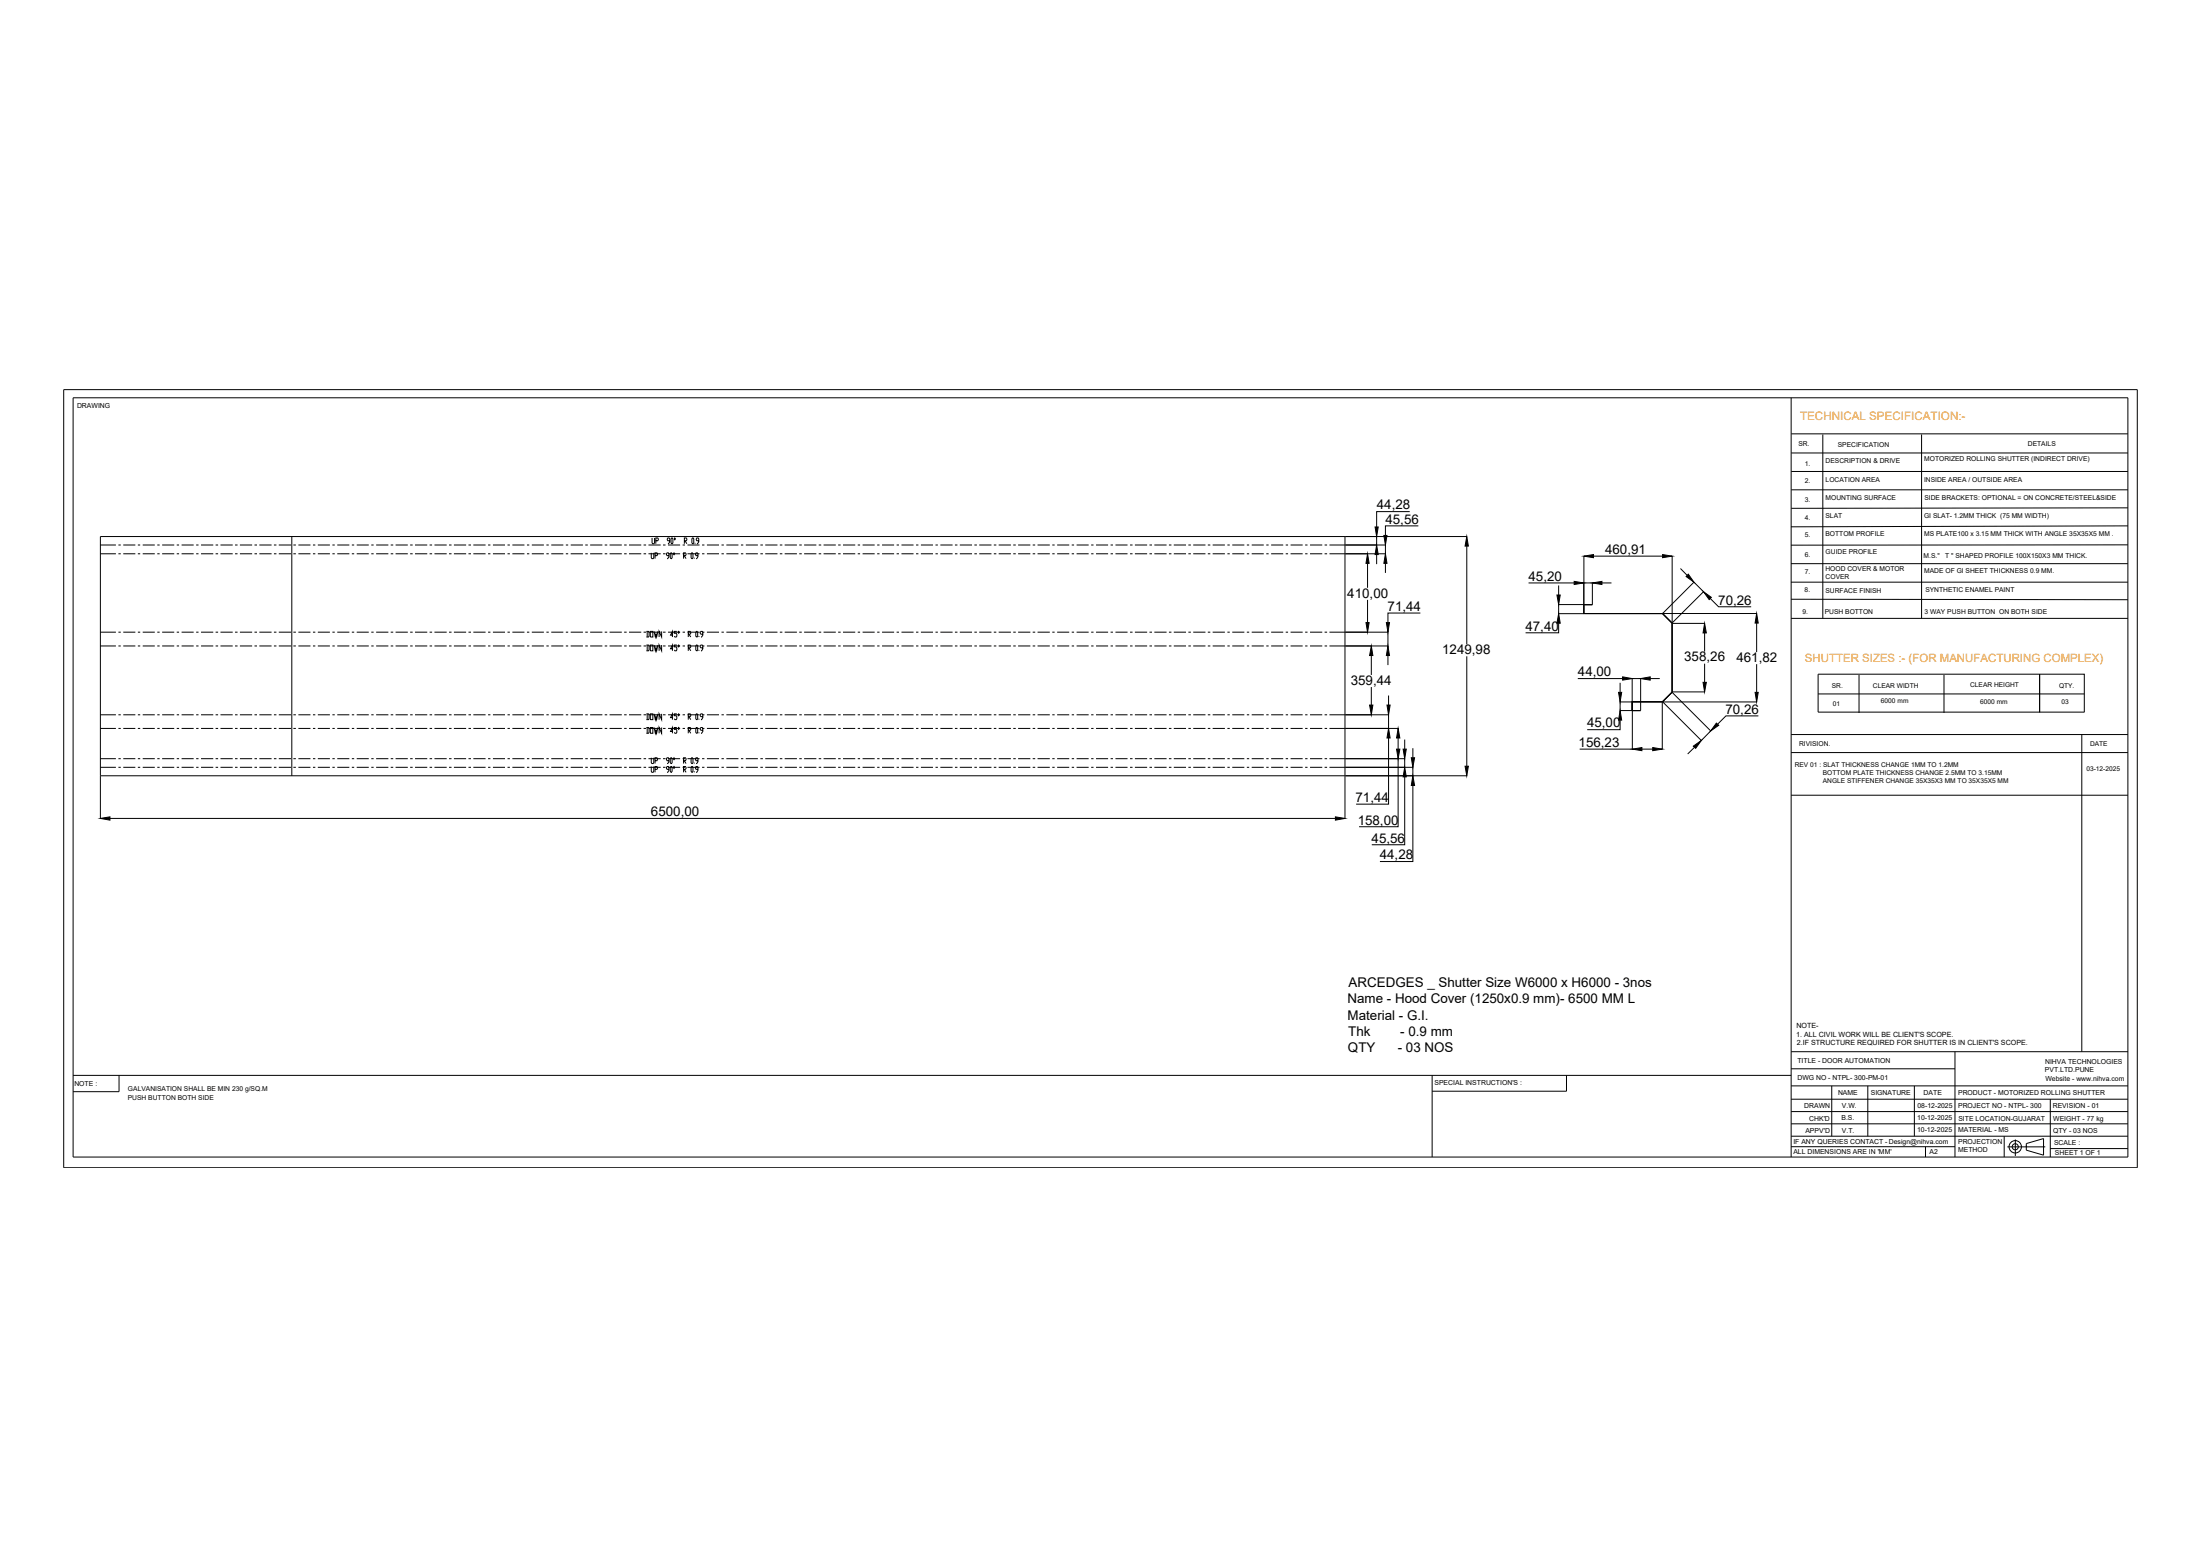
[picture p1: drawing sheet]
<svg xmlns="http://www.w3.org/2000/svg" width="594mm" height="420mm" viewBox="0 0 594 420" stroke-linecap="round" stroke-linejoin="round" font-family="sans-serif">
<!-- layer: 0 -->
<g fill="none" stroke="#000" stroke-width=".27">
<path d="M17.2 105.2h559.9v210.1h-559.9zM19.7 107.4h554.9v205h-554.9zM483.7 107.4v205M483.7 117.2h90.9M492.2 117.3v49.7M518.9 117.3v49.7M380.7 138.1h-9v4.2M483.7 122.3h90.9M483.7 127.3h90.9M483.7 132.3h90.9M574.6 137.1l-90.9 .2M27.1 147.2h4.2"/>
<path d="M27.1 149.5h4.2M27.1 144.9h336.1v64.6h-336.1zM32 147.2h.6M32 149.5h.6M33.3 147.2h3.2M33.3 149.5h3.2M37.2 147.2h.7M37.2 149.5h.7M38.5 147.2h3.3M38.5 149.5h3.3M42.5 147.2h.6M42.5 149.5h.6"/>
<path d="M43.8 147.2h3.2M43.8 149.5h3.2M47.7 147.2h.7M47.7 149.5h.7M49 147.2h3.3M49 149.5h3.3M53 147.2h.6M53 149.5h.6M54.3 147.2h3.3M54.3 149.5h3.3M58.2 147.2h.7M58.2 149.5h.7"/>
<path d="M59.5 147.2h3.3M59.5 149.5h3.3M63.5 147.2h.6M63.5 149.5h.6M64.8 147.2h3.3M64.8 149.5h3.3M68.7 147.2h.7M68.7 149.5h.7M70 147.2h3.3M70 149.5h3.3M74 147.2h.6M74 149.5h.6"/>
<path d="M75.3 147.2h3.3M75.3 149.5h3.3M78.8 144.9v64.6M79.2 147.2h.7M79.2 149.5h.7M80.6 147.2h3.2M80.6 149.5h3.2M84.5 147.2h.6M84.5 149.5h.6M85.8 147.2h3.3M85.8 149.5h3.3M89.8 147.2h.6"/>
<path d="M89.8 149.5h.6M91.1 147.2h3.2M91.1 149.5h3.2M95 147.2h.6M95 149.5h.6M96.3 147.2h3.3M96.3 149.5h3.3M100.3 147.2h.6M100.3 149.5h.6M101.6 147.2h3.3M101.6 149.5h3.3M105.5 147.2h.7"/>
<path d="M105.5 149.5h.7M106.8 147.2h3.3M106.8 149.5h3.3M110.8 147.2h.6M110.8 149.5h.6M112.1 147.2h3.3M112.1 149.5h3.3M116 147.2h.7M116 149.5h.7M117.3 147.2h3.3M117.3 149.5h3.3M121.3 147.2h.6"/>
<path d="M121.3 149.5h.6M122.6 147.2h3.3M122.6 149.5h3.3M126.5 147.2h.7M126.5 149.5h.7M127.8 147.2h3.3M127.8 149.5h3.3M131.8 147.2h.6M131.8 149.5h.6M133.1 147.2h3.3M133.1 149.5h3.3M137 147.2h.7"/>
<path d="M137 149.5h.7M138.4 147.2h3.2M138.4 149.5h3.2M142.3 147.2h.6M142.3 149.5h.6M143.6 147.2h3.3M143.6 149.5h3.3M147.5 147.2h.7M147.5 149.5h.7M148.9 147.2h3.2M148.9 149.5h3.2M152.8 147.2h.6"/>
<path d="M152.8 149.5h.6M154.1 147.2h3.3M154.1 149.5h3.3M158 147.2h.7M158 149.5h.7M159.4 147.2h3.3M159.4 149.5h3.3M163.3 147.2h.7M163.3 149.5h.7M164.6 147.2h3.3M164.6 149.5h3.3M168.5 147.2h.7"/>
<path d="M168.5 149.5h.7M169.9 147.2h3.3M169.9 149.5h3.3M173.8 147.2h.7M173.8 149.5h.7M175.1 147.2h3.3M175.1 149.5h3.3M175.9 149.3v1.3l.1 .2h.4l.1-.2v-1.3M176.1 145.3v1.3l.1 .2h.4l.2-.2v-1.3M176.9 150h.5l.2-.2-.2-.5h-.5v1.5M177.1 146h.5l.2-.2-.2-.5h-.5v1.5M179 147.2h.7"/>
<path d="M179 149.5h.7M180.4 147.2h3.3M180.4 149.5h3.3M180.7 150h-.6l-.1-.2 .1-.5h.4l.2 .2v.8l-.6 .5M180.9 146h-.5l-.2-.2 .2-.5h.3l.2 .2v.8l-.5 .5M181.2 149.3l.3 .2v1.1l-.2 .2-.3-.2v-1.1zM181.4 145.3l.3 .2v1.1l-.2 .2-.3-.2v-1.1zM182 149.3l.2 .2-.2 .3-.2-.3zM182.2 145.3l.2 .2-.2 .3-.2-.3zM184.3 147.2h.7M184.3 149.5h.7M184.6 150h.5l.2-.2-.2-.5h-.5v1.5"/>
<path d="M184.8 150l.5 .8M184.8 146h.5l.2-.2-.2-.5h-.5v1.5M185 146l.5 .8M185.6 147.2h3.3M185.6 149.5h3.3M186.8 149.3l.3 .2v1.1l-.1 .2-.4-.2v-1.1zM187 145.3l.3 .2v1.1l-.1 .2-.4-.2v-1.1zM187.5 150.6v.2M187.7 146.6v.2M188.5 150h-.5l-.2-.2 .2-.5h.3l.2 .2v.8l-.5 .5M188.7 146h-.5l-.2-.2 .2-.5h.3l.2 .2v.8l-.5 .5M189.6 147.2h.6"/>
<path d="M189.6 149.5h.6M190.9 147.2h3.3M190.9 149.5h3.3M194.8 147.2h.7M194.8 149.5h.7M196.1 147.2h3.3M196.1 149.5h3.3M200.1 147.2h.6M200.1 149.5h.6M201.4 147.2h3.3M201.4 149.5h3.3M205.3 147.2h.7"/>
<path d="M205.3 149.5h.7M206.6 147.2h3.3M206.6 149.5h3.3M210.6 147.2h.7M210.6 149.5h.7M211.9 147.2h3.3M211.9 149.5h3.3M215.8 147.2h.7M215.8 149.5h.7M217.1 147.2h3.3M217.1 149.5h3.3M221.1 147.2h.7"/>
<path d="M221.1 149.5h.7M222.4 147.2h3.3M222.4 149.5h3.3M226.3 147.2h.7M226.3 149.5h.7M227.6 147.2h3.3M227.6 149.5h3.3M231.6 147.2h.7M231.6 149.5h.7M232.9 147.2h3.3M232.9 149.5h3.3M236.9 147.2h.6"/>
<path d="M236.9 149.5h.6M238.2 147.2h3.2M238.2 149.5h3.2M242.1 147.2h.7M242.1 149.5h.7M243.4 147.2h3.3M243.4 149.5h3.3M247.4 147.2h.6M247.4 149.5h.6M248.7 147.2h3.2M248.7 149.5h3.2M252.6 147.2h.7"/>
<path d="M252.6 149.5h.7M253.9 147.2h3.3M253.9 149.5h3.3M257.9 147.2h.6M257.9 149.5h.6M259.2 147.2h3.3M259.2 149.5h3.3M263.1 147.2h.7M263.1 149.5h.7M264.4 147.2h3.3M264.4 149.5h3.3M268.4 147.2h.6"/>
<path d="M268.4 149.5h.6M269.7 147.2h3.3M269.7 149.5h3.3M273.6 147.2h.7M273.6 149.5h.7M274.9 147.2h3.3M274.9 149.5h3.3M278.9 147.2h.6M278.9 149.5h.6M280.2 147.2h3.3M280.2 149.5h3.3M284.2 147.2h.6"/>
<path d="M284.2 149.5h.6M285.5 147.2h3.2M285.5 149.5h3.2M289.4 147.2h.6M289.4 149.5h.6M290.7 147.2h3.3M290.7 149.5h3.3M294.7 147.2h.6M294.7 149.5h.6M296 147.2h3.2M296 149.5h3.2M299.9 147.2h.6"/>
<path d="M299.9 149.5h.6M301.2 147.2h3.3M301.2 149.5h3.3M305.2 147.2h.6M305.2 149.5h.6M306.5 147.2h3.3M306.5 149.5h3.3M310.4 147.2h.7M310.4 149.5h.7M311.7 147.2h3.3M311.7 149.5h3.3M315.7 147.2h.6"/>
<path d="M315.7 149.5h.6M317 147.2h3.3M317 149.5h3.3M320.9 147.2h.7M320.9 149.5h.7M322.2 147.2h3.3M322.2 149.5h3.3M326.2 147.2h.6M326.2 149.5h.6M327.5 147.2h3.3M327.5 149.5h3.3M331.4 147.2h.7"/>
<path d="M331.4 149.5h.7M332.8 147.2h3.2M332.8 149.5h3.2M336.7 147.2h.6M336.7 149.5h.6M338 147.2h3.3M338 149.5h3.3M341.9 147.2h.7M341.9 149.5h.7M343.3 147.2h3.2M343.3 149.5h3.2M347.2 147.2h.6"/>
<path d="M347.2 149.5h.6M348.5 147.2h3.3M348.5 149.5h3.3M352.4 147.2h.7M352.4 149.5h.7M353.8 147.2h3.3M353.8 149.5h3.3M357.7 147.2h.7M357.7 149.5h.7M359 147.2h4.2M359 149.5h4.2M363.3 147.2h10.9l-.1 2.3h-10.8"/>
<path d="M363.3 144.9h32.8M369.3 152.1v6.6M371.7 144.9v2.3M371.7 149.7v2.6M374.1 152.1v2.6M383 142h-8.9v2.6M396.1 147.5v26.5M412.8 157.4h12.3M420.9 158.1v2.6M427.7 157.3v8.3M427.7 157.4h2.3M427.7 150.1v15.6l-.1-.1"/>
<path d="M430 157.3v6l-2.3 .1M430.3 150.2h18.7M432.6 157.4h2.6M451.5 150.1v36.7M453.8 153.5l1.8 1.9M457.4 157.2l2.6 2.6M457.5 157.2l-8.6 8.5 2.6 2.6M460.1 159.7l-8.6 8.5M483.6 152.2h91M483.6 157.2h91M574.6 147.1l-91 .1M574.6 142l-91 .3"/>
<path d="M27.1 170.7h4.2M27.1 174.4h4.2M32 170.7h.6M32 174.4h.6M33.3 170.7h3.2M33.3 174.4h3.2M37.2 170.7h.7M37.2 174.4h.7M38.5 170.7h3.3M38.5 174.4h3.3M42.5 170.7h.6M42.5 174.4h.6"/>
<path d="M43.8 170.7h3.2M43.8 174.4h3.2M47.7 170.7h.7M47.7 174.4h.7M49 170.7h3.3M49 174.4h3.3M53 170.7h.6M53 174.4h.6M54.3 170.7h3.3M54.3 174.4h3.3M58.2 170.7h.7M58.2 174.4h.7"/>
<path d="M59.5 170.7h3.3M59.5 174.4h3.3M63.5 170.7h.6M63.5 174.4h.6M64.8 170.7h3.3M64.8 174.4h3.3M68.7 170.7h.7M68.7 174.4h.7M70 170.7h3.3M70 174.4h3.3M74 170.7h.6M74 174.4h.6"/>
<path d="M75.3 170.7h3.3M75.3 174.4h3.3M79.2 170.7h.7M79.2 174.4h.7M80.6 170.7h3.2M80.6 174.4h3.2M84.5 170.7h.6M84.5 174.4h.6M85.8 170.7h3.3M85.8 174.4h3.3M89.8 170.7h.6M89.8 174.4h.6"/>
<path d="M91.1 170.7h3.2M91.1 174.4h3.2M95 170.7h.6M95 174.4h.6M96.3 170.7h3.3M96.3 174.4h3.3M100.3 170.7h.6M100.3 174.4h.6M101.6 170.7h3.3M101.6 174.4h3.3M105.5 170.7h.7M105.5 174.4h.7"/>
<path d="M106.8 170.7h3.3M106.8 174.4h3.3M110.8 170.7h.6M110.8 174.4h.6M112.1 170.7h3.3M112.1 174.4h3.3M116 170.7h.7M116 174.4h.7M117.3 170.7h3.3M117.3 174.4h3.3M121.3 170.7h.6M121.3 174.4h.6"/>
<path d="M122.6 170.7h3.3M122.6 174.4h3.3M126.5 170.7h.7M126.5 174.4h.7M127.8 170.7h3.3M127.8 174.4h3.3M131.8 170.7h.6M131.8 174.4h.6M133.1 170.7h3.3M133.1 174.4h3.3M137 170.7h.7M137 174.4h.7"/>
<path d="M138.4 170.7h3.2M138.4 174.4h3.2M142.3 170.7h.6M142.3 174.4h.6M143.6 170.7h3.3M143.6 174.4h3.3M147.5 170.7h.7M147.5 174.4h.7M148.9 170.7h3.2M148.9 174.4h3.2M152.8 170.7h.6M152.8 174.4h.6"/>
<path d="M154.1 170.7h3.3M154.1 174.4h3.3M158 170.7h.7M158 174.4h.7M159.4 170.7h3.3M159.4 174.4h3.3M163.3 170.7h.7M163.3 174.4h.7M164.6 170.7h3.3M164.6 174.4h3.3M168.5 170.7h.7M168.5 174.4h.7"/>
<path d="M169.9 170.7h3.3M169.9 174.4h3.3M173.8 170.7h.7M173.8 174.4h.7M174.6 170.5h.5l.2 .2v1.1l-.2 .2h-.5M174.6 174.2h.5l.2 .2v1.1l-.2 .2h-.5M174.8 170.5v1.5M174.8 174.2v1.5M175.1 170.7h3.3M175.1 174.4h3.3M175.6 170.5h.7v1.5h-.7zM175.6 174.2h.7v1.5h-.7z"/>
<path d="M176.6 170.5l.4 1.5 .1-.7 .2 .7 .3-1.5M176.6 174.2l.4 1.5 .1-.8 .2 .8 .3-1.5M178.7 170.5v1.5l-.7-1.5v1.5M178.7 174.2v1.5l-.7-1.5v1.5M179 170.7h.7M179 174.4h.7M180.4 170.7h3.3M180.4 174.4h3.3M181.8 171.5h-.7l.5-1v1.5M181.8 175.2h-.7l.5-1v1.5M182.8 170.5h-.7v.5h.5l.2 .3-.2 .7h-.3l-.2-.2M182.8 174.2h-.7v.5h.5l.2 .2-.2 .8h-.3l-.2-.2"/>
<path d="M183.3 170.5l.1 .2-.1 .3-.2-.3zM183.3 174.2l.1 .2-.1 .3-.2-.3zM184.3 170.7h.7M184.3 174.4h.7M185.6 170.7h3.3M185.6 174.4h3.3M185.9 171.3h.5l.1-.3-.1-.5h-.5v1.5M185.9 174.9h.5l.1-.2-.1-.5h-.5v1.5M186 171.3l.5 .7M186 174.9l.5 .8M188.1 170.5l.3 .2-.2 1.3-.3-.2zM188.1 174.2l.3 .2v1.1l-.2 .2-.3-.2v-1.1z"/>
<path d="M188.7 171.8v.2M188.7 175.5v.2M189.6 170.7h.6M189.6 174.4h.6M189.8 171.3h-.5l-.2-.3 .2-.5h.3l.2 .2v.8l-.5 .5M189.8 174.9h-.5l-.2-.2 .2-.5h.3l.2 .2v.8l-.5 .5M190.9 170.7h3.3M190.9 174.4h3.3M194.8 170.7h.7M194.8 174.4h.7M196.1 170.7h3.3M196.1 174.4h3.3"/>
<path d="M200.1 170.7h.6M200.1 174.4h.6M201.4 170.7h3.3M201.4 174.4h3.3M205.3 170.7h.7M205.3 174.4h.7M206.6 170.7h3.3M206.6 174.4h3.3M210.6 170.7h.7M210.6 174.4h.7M211.9 170.7h3.3M211.9 174.4h3.3"/>
<path d="M215.8 170.7h.7M215.8 174.4h.7M217.1 170.7h3.3M217.1 174.4h3.3M221.1 170.7h.7M221.1 174.4h.7M222.4 170.7h3.3M222.4 174.4h3.3M226.3 170.7h.7M226.3 174.4h.7M227.6 170.7h3.3M227.6 174.4h3.3"/>
<path d="M231.6 170.7h.7M231.6 174.4h.7M232.9 170.7h3.3M232.9 174.4h3.3M236.9 170.7h.6M236.9 174.4h.6M238.2 170.7h3.2M238.2 174.4h3.2M242.1 170.7h.7M242.1 174.4h.7M243.4 170.7h3.3M243.4 174.4h3.3"/>
<path d="M247.4 170.7h.6M247.4 174.4h.6M248.7 170.7h3.2M248.7 174.4h3.2M252.6 170.7h.7M252.6 174.4h.7M253.9 170.7h3.3M253.9 174.4h3.3M257.9 170.7h.6M257.9 174.4h.6M259.2 170.7h3.3M259.2 174.4h3.3"/>
<path d="M263.1 170.7h.7M263.1 174.4h.7M264.4 170.7h3.3M264.4 174.4h3.3M268.4 170.7h.6M268.4 174.4h.6M269.7 170.7h3.3M269.7 174.4h3.3M273.6 170.7h.7M273.6 174.4h.7M274.9 170.7h3.3M274.9 174.4h3.3"/>
<path d="M278.9 170.7h.6M278.9 174.4h.6M280.2 170.7h3.3M280.2 174.4h3.3M284.2 170.7h.6M284.2 174.4h.6M285.5 170.7h3.2M285.5 174.4h3.2M289.4 170.7h.6M289.4 174.4h.6M290.7 170.7h3.3M290.7 174.4h3.3"/>
<path d="M294.7 170.7h.6M294.7 174.4h.6M296 170.7h3.2M296 174.4h3.2M299.9 170.7h.6M299.9 174.4h.6M301.2 170.7h3.3M301.2 174.4h3.3M305.2 170.7h.6M305.2 174.4h.6M306.5 170.7h3.3M306.5 174.4h3.3"/>
<path d="M310.4 170.7h.7M310.4 174.4h.7M311.7 170.7h3.3M311.7 174.4h3.3M315.7 170.7h.6M315.7 174.4h.6M317 170.7h3.3M317 174.4h3.3M320.9 170.7h.7M320.9 174.4h.7M322.2 170.7h3.3M322.2 174.4h3.3"/>
<path d="M326.2 170.7h.6M326.2 174.4h.6M327.5 170.7h3.3M327.5 174.4h3.3M331.4 170.7h.7M331.4 174.4h.7M332.8 170.7h3.2M332.8 174.4h3.2M336.7 170.7h.6M336.7 174.4h.6M338 170.7h3.3M338 174.4h3.3"/>
<path d="M341.9 170.7h.7M341.9 174.4h.7M343.3 170.7h3.2M343.3 174.4h3.2M347.2 170.7h.6M347.2 174.4h.6M348.5 170.7h3.3M348.5 174.4h3.3M352.4 170.7h.7M352.4 174.4h.7M353.8 170.7h3.3M353.8 174.4h3.3"/>
<path d="M357.7 170.7h.7M357.7 174.4h.7M359 170.7h4.2M359 174.4h4.2M363.3 170.7h11.5v3.7h-11.5M369.3 162v6.1M370.3 177v5.3M374.8 177v2.6M383.6 165.5h-8.8v2.6M396.1 177.2v29.7M420.8 163.3h9.2M420.9 168.3v2.6h-8.9"/>
<path d="M420.9 163.3v2.4M427.7 165.6h.1M427.7 165.6l46.7 .1M427.7 163.3l-.1 .1M448.9 165.6l2.6 2.6M448.9 165.7h.1M448.9 165.7h-28.1M451.5 168.3v18.5M451.5 168.3h.1M451.5 168.2v.1M451.6 168.3h8.8M460.3 170.9v5.1"/>
<path d="M460.3 179.2v5M461.8 161.6l2.3 2.2h8.8M474.4 168.2v7.9M474.4 179.3v7.7M483.7 161.8l90.9 .1M483.7 167h90.9M27.1 193h4.2M27.1 196.7h4.2M32 193h.6M32 196.7h.6M33.3 193h3.2M33.3 196.7h3.2"/>
<path d="M37.2 193h.7M37.2 196.7h.7M38.5 193h3.3M38.5 196.7h3.3M42.5 193h.6M42.5 196.7h.6M43.8 193h3.2M43.8 196.7h3.2M47.7 193h.7M47.7 196.7h.7M49 193h3.3M49 196.7h3.3"/>
<path d="M53 193h.6M53 196.7h.6M54.3 193h3.3M54.3 196.7h3.3M58.2 193h.7M58.2 196.7h.7M59.5 193h3.3M59.5 196.7h3.3M63.5 193h.6M63.5 196.7h.6M64.8 193h3.3M64.8 196.7h3.3"/>
<path d="M68.7 193h.7M68.7 196.7h.7M70 193h3.3M70 196.7h3.3M74 193h.6M74 196.7h.6M75.3 193h3.3M75.3 196.7h3.3M79.2 193h.7M79.2 196.7h.7M80.6 193h3.2M80.6 196.7h3.2"/>
<path d="M84.5 193h.6M84.5 196.7h.6M85.8 193h3.3M85.8 196.7h3.3M89.8 193h.6M89.8 196.7h.6M91.1 193h3.2M91.1 196.7h3.2M95 193h.6M95 196.7h.6M96.3 193h3.3M96.3 196.7h3.3"/>
<path d="M100.3 193h.6M100.3 196.7h.6M101.6 193h3.3M101.6 196.7h3.3M105.5 193h.7M105.5 196.7h.7M106.8 193h3.3M106.8 196.7h3.3M110.8 193h.6M110.8 196.7h.6M112.1 193h3.3M112.1 196.7h3.3"/>
<path d="M116 193h.7M116 196.7h.7M117.3 193h3.3M117.3 196.7h3.3M121.3 193h.6M121.3 196.7h.6M122.6 193h3.3M122.6 196.7h3.3M126.5 193h.7M126.5 196.7h.7M127.8 193h3.3M127.8 196.7h3.3"/>
<path d="M131.8 193h.6M131.8 196.7h.6M133.1 193h3.3M133.1 196.7h3.3M137 193h.7M137 196.7h.7M138.4 193h3.2M138.4 196.7h3.2M142.3 193h.6M142.3 196.7h.6M143.6 193h3.3M143.6 196.7h3.3"/>
<path d="M147.5 193h.7M147.5 196.7h.7M148.9 193h3.2M148.9 196.7h3.2M152.8 193h.6M152.8 196.7h.6M154.1 193h3.3M154.1 196.7h3.3M158 193h.7M158 196.7h.7M159.4 193h3.3M159.4 196.7h3.3"/>
<path d="M163.3 193h.7M163.3 196.7h.7M164.6 193h3.3M164.6 196.7h3.3M168.5 193h.7M168.5 196.7h.7M169.9 193h3.3M169.9 196.7h3.3M173.8 193h.7M173.8 196.7h.7M174.6 192.8h.5l.2 .2v1.1l-.2 .2h-.5M174.6 196.4h.5l.2 .3v1.1l-.2 .2h-.5"/>
<path d="M174.8 192.8v1.5M174.8 196.4v1.6M175.1 193h3.3M175.1 196.7h3.3M175.6 192.8h.7v1.5h-.7zM175.6 196.4h.7v1.6h-.7zM176.6 192.8l.4 1.5 .1-.8 .2 .8 .3-1.5M176.6 196.4l.4 1.6 .1-.8 .2 .8 .3-1.6M178.7 192.8v1.5l-.7-1.5v1.5M178.7 196.4v1.6l-.7-1.6v1.6M179 193h.7M179 196.7h.7"/>
<path d="M180.4 193h3.3M180.4 196.7h3.3M181.8 193.8h-.7l.5-1v1.5M181.8 197.5h-.7l.5-1.1v1.6M182.8 192.8h-.7v.5h.5l.2 .2-.2 .8h-.3l-.2-.2M182.8 196.4h-.7v.5h.5l.2 .3-.2 .8h-.3l-.2-.2M183.3 192.8l.1 .2-.1 .3-.2-.3zM183.3 196.4l.1 .3-.1 .2-.2-.2zM184.3 193h.7M184.3 196.7h.7M185.6 193h3.3M185.6 196.7h3.3"/>
<path d="M185.9 193.5h.5l.1-.2-.1-.5h-.5v1.5M185.9 197.2h.5l.1-.3-.1-.5h-.5v1.6M186 193.5l.5 .8M186 197.2l.5 .8M188.1 192.8l.3 .2v1.1l-.2 .2-.3-.2v-1.1zM188.1 196.4l.3 .3v1.1l-.2 .2-.3-.2v-1.1zM188.7 194.1v.2M188.7 197.8v.2M189.6 193h.6M189.6 196.7h.6M189.8 193.5h-.5l-.2-.2 .2-.5h.3l.2 .2v.8l-.5 .5M189.8 197.2h-.5l-.2-.3 .2-.5h.3l.2 .3v.8l-.5 .5"/>
<path d="M190.9 193h3.3M190.9 196.7h3.3M194.8 193h.7M194.8 196.7h.7M196.1 193h3.3M196.1 196.7h3.3M200.1 193h.6M200.1 196.7h.6M201.4 193h3.3M201.4 196.7h3.3M205.3 193h.7M205.3 196.7h.7"/>
<path d="M206.6 193h3.3M206.6 196.7h3.3M210.6 193h.7M210.6 196.7h.7M211.9 193h3.3M211.9 196.7h3.3M215.8 193h.7M215.8 196.7h.7M217.1 193h3.3M217.1 196.7h3.3M221.1 193h.7M221.1 196.7h.7"/>
<path d="M222.4 193h3.3M222.4 196.7h3.3M226.3 193h.7M226.3 196.7h.7M227.6 193h3.3M227.6 196.7h3.3M231.6 193h.7M231.6 196.7h.7M232.9 193h3.3M232.9 196.7h3.3M236.9 193h.6M236.9 196.7h.6"/>
<path d="M238.2 193h3.2M238.2 196.7h3.2M242.1 193h.7M242.1 196.7h.7M243.4 193h3.3M243.4 196.7h3.3M247.4 193h.6M247.4 196.7h.6M248.7 193h3.2M248.7 196.7h3.2M252.6 193h.7M252.6 196.7h.7"/>
<path d="M253.9 193h3.3M253.9 196.7h3.3M257.9 193h.6M257.9 196.7h.6M259.2 193h3.3M259.2 196.7h3.3M263.1 193h.7M263.1 196.7h.7M264.4 193h3.3M264.4 196.7h3.3M268.4 193h.6M268.4 196.7h.6"/>
<path d="M269.7 193h3.3M269.7 196.7h3.3M273.6 193h.7M273.6 196.7h.7M274.9 193h3.3M274.9 196.7h3.3M278.9 193h.6M278.9 196.7h.6M280.2 193h3.3M280.2 196.7h3.3M284.2 193h.6M284.2 196.7h.6"/>
<path d="M285.5 193h3.2M285.5 196.7h3.2M289.4 193h.6M289.4 196.7h.6M290.7 193h3.3M290.7 196.7h3.3M294.7 193h.6M294.7 196.7h.6M296 193h3.2M296 196.7h3.2M299.9 193h.6M299.9 196.7h.6"/>
<path d="M301.2 193h3.3M301.2 196.7h3.3M305.2 193h.6M305.2 196.7h.6M306.5 193h3.3M306.5 196.7h3.3M310.4 193h.7M310.4 196.7h.7M311.7 193h3.3M311.7 196.7h3.3M315.7 193h.6M315.7 196.7h.6"/>
<path d="M317 193h3.3M317 196.7h3.3M320.9 193h.7M320.9 196.7h.7M322.2 193h3.3M322.2 196.7h3.3M326.2 193h.6M326.2 196.7h.6M327.5 193h3.3M327.5 196.7h3.3M331.4 193h.7M331.4 196.7h.7"/>
<path d="M332.8 193h3.2M332.8 196.7h3.2M336.7 193h.6M336.7 196.7h.6M338 193h3.3M338 196.7h3.3M341.9 193h.7M341.9 196.7h.7M343.3 193h3.2M343.3 196.7h3.2M347.2 193h.6M347.2 196.7h.6"/>
<path d="M348.5 193h3.3M348.5 196.7h3.3M352.4 193h.7M352.4 196.7h.7M353.8 193h3.3M353.8 196.7h3.3M357.7 193h.7M357.7 196.7h.7M359 193h4.2M359 196.7h4.2M363.3 193h11.7M363.3 196.7h14.3"/>
<path d="M370.3 185.5v4.9M375 199.3v17.8h-8.8M375 187.8v2.6M375 193v3.7M377.5 199.3v3M379.3 199.7v2.6M426.1 183.2h12.1M437.5 194.5v2.5h-8.9M437.5 184.4v2.6M440.7 191.8l.1 .1M440.7 183.1l.1 19.2M440.7 183.2h2.3"/>
<path d="M440.8 189.5l-.1 2.3M443 183.1v8.7M445.6 183.2h2.6M448.9 189.5l-8.2 .1M448.9 189.5v12.8M448.9 189.4v.1M451.5 186.8v.1M451.5 186.9l10.5 10.5M451.5 186.9l-2.6 2.6 10.6 10.5M451.5 186.9l-2.6 2.6M451.6 186.8h8.8M462 197.4l-2.6 2.6"/>
<path d="M474.4 189.5h-36.9l-.1 2.4h5.6l-2.3-.1M474.8 193.3h-8.7l-2.3 2.3M483.7 198.3h90.9M491 187.4h71.8M502 182.3v10.2M524.9 182.3v10.2M550.8 182v10.3M562.2 198.3v85.7M562.8 192.3h-71.8v-10.3h71.8v10.3M27.1 204.9h4.2M27.1 207.2h4.2M27.1 209.6v11.5"/>
<path d="M32 204.9h.6M32 207.2h.6M33.3 204.9h3.2M33.3 207.2h3.2M37.2 204.9h.7M37.2 207.2h.7M38.5 204.9h3.3M38.5 207.2h3.3M42.5 204.9h.6M42.5 207.2h.6M43.8 204.9h3.2M43.8 207.2h3.2"/>
<path d="M47.7 204.9h.7M47.7 207.2h.7M49 204.9h3.3M49 207.2h3.3M53 204.9h.6M53 207.2h.6M54.3 204.9h3.3M54.3 207.2h3.3M58.2 204.9h.7M58.2 207.2h.7M59.5 204.9h3.3M59.5 207.2h3.3"/>
<path d="M63.5 204.9h.6M63.5 207.2h.6M64.8 204.9h3.3M64.8 207.2h3.3M68.7 204.9h.7M68.7 207.2h.7M70 204.9h3.3M70 207.2h3.3M74 204.9h.6M74 207.2h.6M75.3 204.9h3.3M75.3 207.2h3.3"/>
<path d="M79.2 204.9h.7M79.2 207.2h.7M80.6 204.9h3.2M80.6 207.2h3.2M84.5 204.9h.6M84.5 207.2h.6M85.8 204.9h3.3M85.8 207.2h3.3M89.8 204.9h.6M89.8 207.2h.6M91.1 204.9h3.2M91.1 207.2h3.2"/>
<path d="M95 204.9h.6M95 207.2h.6M96.3 204.9h3.3M96.3 207.2h3.3M100.3 204.9h.6M100.3 207.2h.6M101.6 204.9h3.3M101.6 207.2h3.3M105.5 204.9h.7M105.5 207.2h.7M106.8 204.9h3.3M106.8 207.2h3.3"/>
<path d="M110.8 204.9h.6M110.8 207.2h.6M112.1 204.9h3.3M112.1 207.2h3.3M116 204.9h.7M116 207.2h.7M117.3 204.9h3.3M117.3 207.2h3.3M121.3 204.9h.6M121.3 207.2h.6M122.6 204.9h3.3M122.6 207.2h3.3"/>
<path d="M126.5 204.9h.7M126.5 207.2h.7M127.8 204.9h3.3M127.8 207.2h3.3M131.8 204.9h.6M131.8 207.2h.6M133.1 204.9h3.3M133.1 207.2h3.3M137 204.9h.7M137 207.2h.7M138.4 204.9h3.2M138.4 207.2h3.2"/>
<path d="M142.3 204.9h.6M142.3 207.2h.6M143.6 204.9h3.3M143.6 207.2h3.3M147.5 204.9h.7M147.5 207.2h.7M148.9 204.9h3.2M148.9 207.2h3.2M152.8 204.9h.6M152.8 207.2h.6M154.1 204.9h3.3M154.1 207.2h3.3"/>
<path d="M158 204.9h.7M158 207.2h.7M159.4 204.9h3.3M159.4 207.2h3.3M163.3 204.9h.7M163.3 207.2h.7M164.6 204.9h3.3M164.6 207.2h3.3M168.5 204.9h.7M168.5 207.2h.7M169.9 204.9h3.3M169.9 207.2h3.3"/>
<path d="M173.8 204.9h.7M173.8 207.2h.7M175.1 204.9h3.3M175.1 207.2h3.3M175.9 204.6v1.3l.1 .3h.4l.1-.3v-1.3M175.9 207v1.3l.1 .2h.4l.1-.2v-1.3M176.9 205.4h.5l.2-.3-.2-.5h-.5v1.6M176.9 207.7h.5l.2-.2-.2-.5h-.5v1.5M179 204.9h.7M179 207.2h.7M180.4 204.9h3.3M180.4 207.2h3.3"/>
<path d="M180.7 205.4h-.6l-.1-.3 .1-.5h.4l.2 .3v.8l-.6 .5M180.7 207.7h-.6l-.1-.2 .1-.5h.4l.2 .2v.8l-.6 .5M181.2 204.6l.3 .3v1l-.2 .3-.3-.3v-1zM181.2 207l.3 .2-.2 1.3-.3-.2zM182 204.6l.2 .3-.2 .2-.2-.2zM182 207l.2 .2-.2 .3-.2-.3zM184.3 204.9h.7M184.3 207.2h.7M184.6 205.4h.5l.2-.3-.2-.5h-.5v1.6M184.6 207.7h.5l.2-.2-.2-.5h-.5v1.5M184.8 205.4l.5 .8M184.8 207.7l.5 .8"/>
<path d="M185.6 204.9h3.3M185.6 207.2h3.3M186.8 204.6l.3 .3v1l-.1 .3-.4-.3v-1zM186.8 207l.3 .2-.1 1.3-.4-.2zM187.5 205.9v.3M187.5 208.3v.2M188.5 205.4h-.5l-.2-.3 .2-.5h.3l.2 .3v.8l-.5 .5M188.5 207.7h-.5l-.2-.2 .2-.5h.3l.2 .2v.8l-.5 .5M189.6 204.9h.6M189.6 207.2h.6M190.9 204.9h3.3M190.9 207.2h3.3"/>
<path d="M194.8 204.9h.7M194.8 207.2h.7M196.1 204.9h3.3M196.1 207.2h3.3M200.1 204.9h.6M200.1 207.2h.6M201.4 204.9h3.3M201.4 207.2h3.3M205.3 204.9h.7M205.3 207.2h.7M206.6 204.9h3.3M206.6 207.2h3.3"/>
<path d="M210.6 204.9h.7M210.6 207.2h.7M211.9 204.9h3.3M211.9 207.2h3.3M215.8 204.9h.7M215.8 207.2h.7M217.1 204.9h3.3M217.1 207.2h3.3M221.1 204.9h.7M221.1 207.2h.7M222.4 204.9h3.3M222.4 207.2h3.3"/>
<path d="M226.3 204.9h.7M226.3 207.2h.7M227.6 204.9h3.3M227.6 207.2h3.3M231.6 204.9h.7M231.6 207.2h.7M232.9 204.9h3.3M232.9 207.2h3.3M236.9 204.9h.6M236.9 207.2h.6M238.2 204.9h3.2M238.2 207.2h3.2"/>
<path d="M242.1 204.9h.7M242.1 207.2h.7M243.4 204.9h3.3M243.4 207.2h3.3M247.4 204.9h.6M247.4 207.2h.6M248.7 204.9h3.2M248.7 207.2h3.2M252.6 204.9h.7M252.6 207.2h.7M253.9 204.9h3.3M253.9 207.2h3.3"/>
<path d="M257.9 204.9h.6M257.9 207.2h.6M259.2 204.9h3.3M259.2 207.2h3.3M263.1 204.9h.7M263.1 207.2h.7M264.4 204.9h3.3M264.4 207.2h3.3M268.4 204.9h.6M268.4 207.2h.6M269.7 204.9h3.3M269.7 207.2h3.3"/>
<path d="M273.6 204.9h.7M273.6 207.2h.7M274.9 204.9h3.3M274.9 207.2h3.3M278.9 204.9h.6M278.9 207.2h.6M280.2 204.9h3.3M280.2 207.2h3.3M284.2 204.9h.6M284.2 207.2h.6M285.5 204.9h3.2M285.5 207.2h3.2"/>
<path d="M289.4 204.9h.6M289.4 207.2h.6M290.7 204.9h3.3M290.7 207.2h3.3M294.7 204.9h.6M294.7 207.2h.6M296 204.9h3.2M296 207.2h3.2M299.9 204.9h.6M299.9 207.2h.6M301.2 204.9h3.3M301.2 207.2h3.3"/>
<path d="M305.2 204.9h.6M305.2 207.2h.6M306.5 204.9h3.3M306.5 207.2h3.3M310.4 204.9h.7M310.4 207.2h.7M311.7 204.9h3.3M311.7 207.2h3.3M315.7 204.9h.6M315.7 207.2h.6M317 204.9h3.3M317 207.2h3.3"/>
<path d="M320.9 204.9h.7M320.9 207.2h.7M322.2 204.9h3.3M322.2 207.2h3.3M326.2 204.9h.6M326.2 207.2h.6M327.5 204.9h3.3M327.5 207.2h3.3M331.4 204.9h.7M331.4 207.2h.7M332.8 204.9h3.2M332.8 207.2h3.2"/>
<path d="M336.7 204.9h.6M336.7 207.2h.6M338 204.9h3.3M338 207.2h3.3M341.9 204.9h.7M341.9 207.2h.7M343.3 204.9h3.2M343.3 207.2h3.2M347.2 204.9h.6M347.2 207.2h.6M348.5 204.9h3.3M348.5 207.2h3.3"/>
<path d="M352.4 204.9h.7M352.4 207.2h.7M353.8 204.9h3.3M353.8 207.2h3.3M357.7 204.9h.7M357.7 207.2h.7M359 204.9h4.2M359 207.2h4.2M363.2 209.6v11.5M363.3 204.9h16.1l-.1 2.3M363.3 207.2h18.3M363.3 209.5h32.8"/>
<path d="M377.5 204.9v18.3h-10.5M379.3 209.8v18.3h-8.9M381.5 212.1v20.5h-8.9M381.5 202v2.6M381.5 207.2v2.3M426.6 202.3h14.2M443.4 202.3h2.9M457.6 201.8l-1.9 1.8M483.7 203.2h90.9M483.7 214.7h90.9M29.7 221h330.9M19.7 290.4h464"/>
<path d="M32.1 290.4v4.4h-12.4M386.7 290.4v22M423 290.4v4.3h-36.3M483.7 293.2h90.9M483.7 284h90.9M483.7 296.8h90.9M483.7 288.6h44.2M494.6 293.2v13.6M504.4 293.2v13.6M516.9 293.2v13.6M527.9 284v28.4M553.6 296.8v15.6"/>
<path d="M483.7 309.6h44.2M483.7 303.5h90.9M483.7 300.2h90.9M483.7 306.8h90.9M520 309.6v2.8M541.2 306.8v5.6M547.2 309.7h.1M551.8 309.7h.1M553.6 310.1h21"/>
</g>
<g fill="#000" stroke="#000" stroke-width=".27">
<path d="M369.3 149.5l.4 2.6h-.8zM371.7 147.2l.5 2.5h-.9zM371.3 142.3h.9l-.5 2.6zM374.1 149.5l.4 2.6h-.8zM373.7 144.6h.8l-.4 2.6zM396.1 144.9l.4 2.6h-.9zM425.1 157l2.6 .4-2.6 .4zM427.7 150.2l2.6-.5v.9zM430 157.4l2.6-.4v.8zM449 149.7l2.5 .5-2.5 .4zM455.9 155l1.5 2.2-2.1-1.5zM368.9 168.1h.8l-.4 2.6z"/>
<path d="M370.3 174.4l.4 2.6h-.9zM374.8 174.4l.4 2.6h-.8zM374.4 168.1h.8l-.4 2.6zM420.4 160.7h.9l-.4 2.6zM420.9 165.7l.4 2.6h-.9zM460.3 168.3l.5 2.6h-.9zM460 159.8l2.1 1.5-.6 .6zM474.4 165.7l.4 2.5h-.9zM369.8 190.4h.9l-.4 2.6zM374.5 190.4h.9l-.4 2.6zM375 196.7l.4 2.6h-.9zM377.5 196.7l.5 2.6h-.9z"/>
<path d="M437.1 187h.8l-.4 2.5zM437.5 191.9l.4 2.6h-.8zM438.2 182.8l2.5 .4-2.5 .5zM443 183.2l2.6-.4v.9zM459.9 184.2h.9l-.5 2.6zM463.5 195.3l.6 .5-2.1 1.6zM473.9 187h.9l-.4 2.5zM377.1 202.3h.9l-.5 2.6zM378.9 202.3h.8l-.4 2.6zM379.3 207.2l.4 2.6h-.8zM381.1 204.6h.9l-.5 2.6zM381.5 209.5l.5 2.6h-.9z"/>
<path d="M395.6 206.9h.9l-.4 2.6zM440.8 202.3l2.6-.4v.8zM446.3 201.9l2.6 .4-2.6 .4zM457.3 201.5l2.1-1.5-1.5 2.1zM27.1 221l2.6-.4v.9zM360.6 220.6l2.6 .4-2.6 .5z"/>
</g>
<!-- layer: FORMAT -->
<g fill="none" stroke="#000" stroke-width=".27">
<path d="M542.1 309.7h10.2M544.2 307.7v4.4M547.2 308.8l4.6-1.4v4.5l-4.6-1.3z"/>
<circle cx="544.2" cy="309.7" r="1.67"/>
<circle cx="544.2" cy="309.7" r=".83"/>
</g>
<g font-size="3.6">
<text x="371.8" y="137.6">44,28</text>
<text x="374.1" y="141.4">45,56</text>
<text x="433.4" y="149.6">460,91</text>
<text x="363.8" y="161.4">410,00</text>
<text x="412.8" y="156.8">45,20</text>
<text x="374.7" y="164.9">71,44</text>
<text x="464" y="163.3">70,26</text>
<text x="411.9" y="170.3">47,40</text>
<text x="389.4" y="176.6">1249,98</text>
<text x="454.8" y="178.6">358,26</text>
<text x="468.9" y="178.7">461,82</text>
<text x="364.8" y="184.9">359,44</text>
<text x="426.1" y="182.6">44,00</text>
<text x="428.6" y="196.4">45,00</text>
<text x="465.9" y="192.7">70,26</text>
<text x="426.3" y="201.7">156,23</text>
<text x="175.8" y="220.4">6500,00</text>
<text x="366" y="216.5">71,44</text>
<text x="366.6" y="222.6">158,00</text>
<text x="370.4" y="227.5">45,56</text>
<text x="372.6" y="232">44,28</text>
<text x="364.2" y="266.6">ARCEDGES _ Shutter Size W6000 x H6000 - 3nos</text>
<text x="363.9" y="270.9">Name - Hood Cover (1250x0.9 mm)- 6500 MM L</text>
<text x="363.9" y="275.3">Material - G.I.</text>
<text x="364.1" y="279.6">Thk</text>
<text x="378.1" y="279.6">- 0.9 mm</text>
<text x="364" y="284">QTY</text>
<text x="377.4" y="284">- 03 NOS</text>
</g>
<g font-size="3.1" fill="#f8991e">
<text x="486.1" y="113.5">TECHNICAL SPECIFICATION:-</text>
<text x="487.4" y="178.7">SHUTTER SIZES :- (FOR MANUFACTURING COMPLEX)</text>
</g>
<g font-size="1.9">
<text x="20.8" y="110.2">DRAWING</text>
<text x="485" y="280">1. ALL CIVIL WORK WILL BE CLIENT'S SCOPE.</text>
<text x="485.1" y="277.6">NOTE-</text>
<text x="485.2" y="282.3">2.IF STRUCTURE REQUIRED FOR SHUTTER IS IN CLIENT'S SCOPE.</text>
<text x="485.4" y="287">TITLE - DOOR AUTOMATION</text>
<text x="552.3" y="287.4">NIHVA TECHNOLOGIES</text>
<text x="20.1" y="293.2">NOTE :</text>
<text x="387.4" y="293">SPECIAL INSTRUCTION'S :</text>
<text x="485.4" y="291.6">DWG NO - NTPL- 300-PM-01</text>
<text x="552.2" y="289.6">PVT.LTD.PUNE</text>
<text x="552.3" y="291.8">Website - www.nihva.com</text>
<text x="487.2" y="299.2">DRAWN</text>
<text x="496.3" y="295.7">NAME</text>
<text x="497.4" y="299.2">V.W.</text>
<text x="505.2" y="295.6">SIGNATURE</text>
<text x="517.8" y="299.2">08-12-2025</text>
<text x="519.4" y="295.7">DATE</text>
<text x="528.8" y="295.6">PRODUCT - MOTORIZED ROLLING SHUTTER</text>
<text x="528.8" y="299.2">PROJECT NO - NTPL- 300</text>
<text x="554.3" y="299.3">REVISION - 01</text>
<text x="487.5" y="305.8">APPV'D</text>
<text x="488.5" y="302.7">CHK'D</text>
<text x="497.3" y="302.4">B.S.</text>
<text x="497.4" y="305.9">V.T.</text>
<text x="517.7" y="305.7">10-12-2025</text>
<text x="517.7" y="302.4">10-12-2025</text>
<text x="528.8" y="305.7">MATERIAL - MS</text>
<text x="528.8" y="302.6">SITE LOCATION-GUJARAT</text>
<text x="554.4" y="305.9">QTY - 03 NOS</text>
<text x="554.5" y="302.6">WEIGHT - 77 kg</text>
<text x="484.3" y="308.8">IF ANY QUERIES CONTACT - Design@nihva.com</text>
<text x="484.3" y="311.7">ALL DIMENSIONS ARE IN 'MM'</text>
<text x="521.1" y="311.6">A2</text>
<text x="528.8" y="308.9">PROJECTION</text>
<text x="528.8" y="311.1">METHOD</text>
<text x="554.7" y="309.2">SCALE :</text>
<text x="554.9" y="311.9">SHEET 1 OF 1</text>
</g>
<g font-size="1.8">
<text x="485.6" y="120.5">SR.</text>
<text x="487.4" y="125.7">1.</text>
<text x="493" y="125.1">DESCRIPTION &amp; DRIVE</text>
<text x="496.3" y="120.6">SPECIFICATION</text>
<text x="519.6" y="124.5">MOTORIZED ROLLING SHUTTER (INDIRECT DRIVE)</text>
<text x="547.6" y="120.5">DETAILS</text>
<text x="487.4" y="130.5">2.</text>
<text x="493" y="130.1">LOCATION AREA</text>
<text x="519.6" y="130.1">INSIDE AREA / OUTSIDE AREA</text>
<text x="487.4" y="135.4">3.</text>
<text x="493" y="135.1">MOUNTING SURFACE</text>
<text x="519.7" y="135.1">SIDE BRACKETS: OPTIONAL = ON CONCRETE/STEEL&amp;SIDE</text>
<text x="487.4" y="140.4">4.</text>
<text x="492.9" y="140">SLAT</text>
<text x="519.6" y="140">GI SLAT- 1.2MM THICK (75 MM WIDTH)</text>
<text x="487.4" y="145.1">5.</text>
<text x="492.9" y="144.7">BOTTOM PROFILE</text>
<text x="493" y="149.7">GUIDE PROFILE</text>
<text x="519.6" y="144.7">MS PLATE100 x 3.15 MM THICK WITH ANGLE 35X35X5 MM .</text>
<text x="487.4" y="150.5">6.</text>
<text x="487.4" y="155">7.</text>
<text x="492.9" y="154.1">HOOD COVER &amp; MOTOR</text>
<text x="519.4" y="150.6">M.S.&quot;</text>
<text x="519.6" y="154.7">MADE OF GI SHEET THICKNESS 0.9 MM.</text>
<text x="525.3" y="150.6">T &quot; SHAPED PROFILE 100X150X3 MM THICK.</text>
<text x="487.3" y="159.9">8.</text>
<text x="492.9" y="160.2">SURFACE FINISH</text>
<text x="493" y="156.3">COVER</text>
<text x="519.9" y="159.9">SYNTHETIC ENAMEL PAINT</text>
<text x="486.8" y="165.7">9.</text>
<text x="492.7" y="165.8">PUSH BOTTON</text>
<text x="519.7" y="165.7">3 WAY PUSH BUTTON ON BOTH SIDE</text>
<text x="494.7" y="185.7">SR.</text>
<text x="505.8" y="185.7">CLEAR WIDTH</text>
<text x="532" y="185.6">CLEAR HEIGHT</text>
<text x="556" y="185.7">QTY.</text>
<text x="494.9" y="190.6">01</text>
<text x="507.9" y="189.9">6000 mm</text>
<text x="534.7" y="190">6000 mm</text>
<text x="556.7" y="190.1">03</text>
<text x="485.8" y="201.4">RIVISION.</text>
<text x="564.4" y="201.6">DATE</text>
<text x="484.6" y="207.2">REV 01 : SLAT THICKNESS CHANGE 1MM TO 1.2MM</text>
<text x="492.3" y="209.4">BOTTOM PLATE THICKNESS CHANGE 2.5MM TO 3.15MM</text>
<text x="563.4" y="208.1">03-12-2025</text>
<text x="492.3" y="211.5">ANGLE STIFFENER CHANGE 35X35X3 MM TO 35X35X5 MM</text>
<text x="34.5" y="296.9">PUSH BUTTON BOTH SIDE</text>
<text x="34.6" y="294.7">GALVANISATION SHALL BE MIN 230 g/SQ.M</text>
</g>
</svg>
